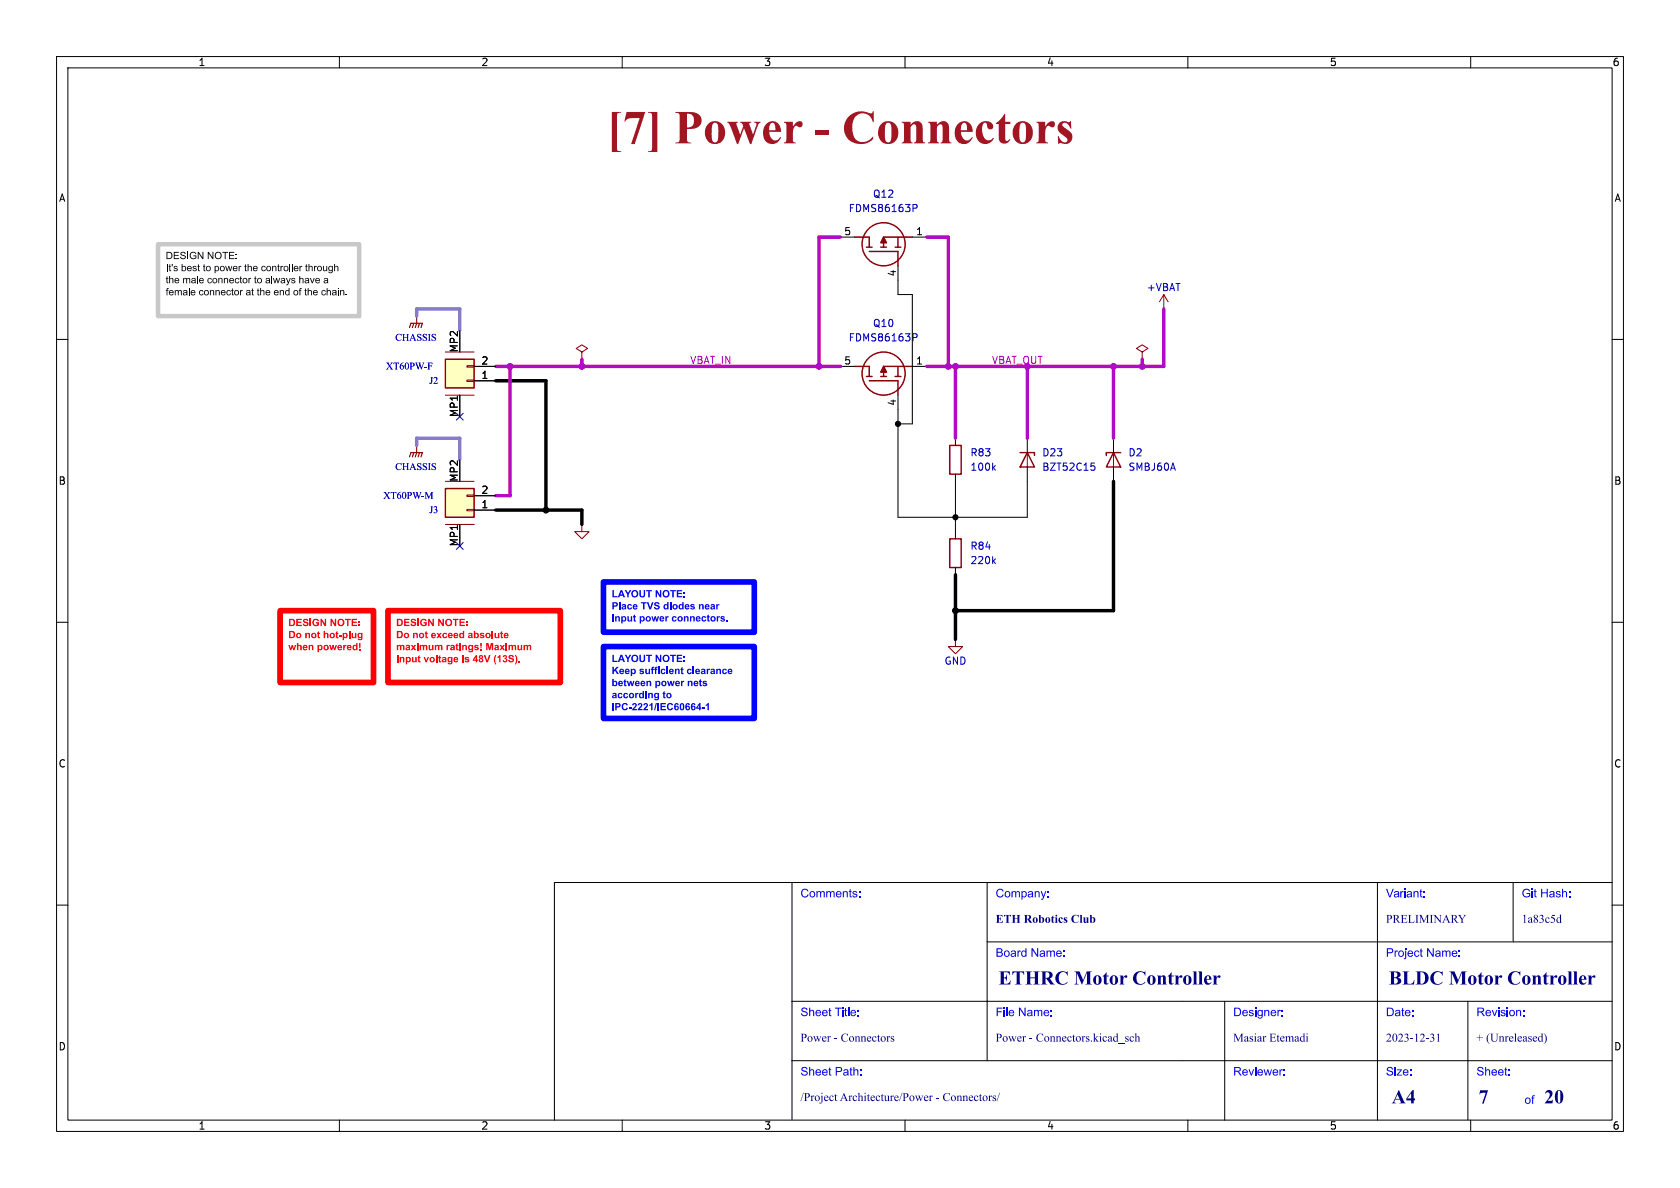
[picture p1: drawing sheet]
<svg xmlns="http://www.w3.org/2000/svg" width="297mm" height="210mm" viewBox="0 0 297 210" stroke-linecap="round" stroke-linejoin="round" font-family="sans-serif">
<g fill="none" stroke="#000" stroke-width=".18">
<path d="M10 10h277v190h-277zM12 12h273v186h-273zM60 10v2M110 10v2M160 10v2M210 10v2M260 10v2M10 60h2M285 60h2M10 110h2M285 110h2M140 156v42"/>
<path d="M174.5 156v31.5M243.5 156v42M267.5 156v10.5M285 156h-187v42M10 160h2M140 177h145M174.5 166.5h110.5M216.5 177v21M259.5 177v21M285 160h2M60 198v2M110 198v2"/>
<path d="M140 187.5h145M160 198v2M210 198v2M260 198v2"/>
</g>
<path d="M73.7 55.9v1.3M205.7 52.1l-.7 1.2M205.7 52.1l.8 1.2M205.7 52.1v2.5" fill="none" stroke="#840000" stroke-width=".18"/>
<path d="M72.4 57.9l.2-.7h2.1l-.3 .7M73.2 57.2l-.3 .7M73.7 57.2l-.3 .7M74.2 57.2l-.3 .7" fill="none" stroke="#840000" stroke-width=".2"/>
<path d="M78.7 63.5h5.1v5.1h-5.1z" fill="#ffffc2"/>
<path d="M73.7 78.7v1.3M78.7 69.9h5.1M78.7 62.2h5.1M82.5 67.2h1.3v.2h-1.3zM82.5 64.6h1.3v.3h-1.3zM201.9 62.2l1-.6-1-.6-1 .6 1 .6v1.3M102.9 92.7v1.3h1.2l-1.2 1.3-1.3-1.3h1.3M181.6 80v2.6M196.8 80v2.6" fill="none" stroke="#840000" stroke-width=".18"/>
<g fill="none" stroke="#840000" stroke-width=".25">
<path d="M78.7 63.5h5.1v5.1h-5.1zM151.1 64.8h2.6v1.7M153.2 66.5h1M153.7 67.3h5v2.6M155.7 66.5h1M158.2 66.5h1.1M158.7 64.8v1.7M161.3 64.8h-5.1v1.7M167.9 78.7h2v5.1h-2zM180.3 80h2.6v.5M181.6 80l1.3 2.6h-2.6zM196.8 80l1.3 2.6h-2.5z"/>
<path d="M198.1 80h-2.5v.5"/>
<circle cx="156.2" cy="66" r="3.8"/>
</g>
<g fill="none" stroke="#000" stroke-width=".18">
<path d="M81.3 58.4v3.8M81.3 69.9v3.8M83.8 67.3h3.8M83.8 64.8h3.8M148.6 64.8h2.5M158.7 69.9v2.5M161.3 64.8h2.5M168.9 77.5v1.2M181.6 77.5v2.5M196.8 77.5v2.5M201.9 63.5h.1M168.9 83.8v1.3"/>
<path d="M181.6 82.6v2.5M196.8 82.6v2.5"/>
</g>
<path d="M161.4 59h.5l.2 .2-.1 .4-.6 .1M175.6 82.6l.4 .5M176 82.3l-.5 .5M192.9 81.9h.6M193 82.3h.3l.3 .3-.1 .4-.5 .1" fill="none" stroke="#0000c2" stroke-width=".18"/>
<path d="M156.2 64.8l.5 1h-1z" fill="#840000" stroke="#840000" stroke-width=".25"/>
<path d="M72.4 80.8l.2-.8h2.1l-.3 .8M73.2 80l-.3 .8M73.7 80l-.3 .8M74.2 80l-.3 .8" fill="none" stroke="#840000" stroke-width=".2"/>
<path d="M78.7 86.4h5.1v5h-5.1z" fill="#ffffc2"/>
<path d="M102.9 62.2l1-.6-1-.6-1 .6 1 .6v1.3M78.7 92.7h5.1M78.7 85.1h5.1M82.5 90h1.3v.3h-1.3zM82.5 87.5h1.3v.3h-1.3zM168.9 113v1.3h1.3l-1.3 1.3-1.3-1.3h1.3" fill="none" stroke="#840000" stroke-width=".18"/>
<g fill="none" stroke="#840000" stroke-width=".25">
<path d="M151.1 41.9h2.6v1.8M153.2 43.7h1M153.7 44.5h5v2.5M155.7 43.7h1M158.2 43.7h1.1M158.7 41.9v1.8M161.3 41.9h-5.1v1.8M78.7 86.4h5.1v5h-5.1zM167.9 95.3h2v5h-2z"/>
<circle cx="156.2" cy="43.2" r="3.8"/>
</g>
<path d="M148.6 41.9h2.5M158.7 47v5.1h2.6v22.8h-2.6M161.3 41.9h2.5M102.9 63.5h.1M158.7 72.4v19h22.9v-6.3M81.3 81.3v3.8M81.3 92.7v3.8M83.8 90.2h3.8M83.8 87.6h3.8M168.9 85.1v10.2M168.9 100.3v1.3" fill="none" stroke="#000" stroke-width=".18"/>
<path d="M161.4 36.1h.5l.2 .3-.1 .3-.6 .1M175.6 99.2l.4 .4M176 98.8l-.5 .5" fill="none" stroke="#0000c2" stroke-width=".18"/>
<path d="M156.2 41.9l.5 1h-1z" fill="#840000" stroke="#840000" stroke-width=".25"/>
<path d="M148.6 41.9h-3.8v22.9M163.8 41.9h3.8v22.9M205.7 54.6v10.2h-41.9M87.6 64.8h61M90.2 64.8v22.8h-2.6M102.9 63.5v1.3M168.9 64.8v12.7M181.6 64.8v12.7M196.8 64.8v12.7M201.9 63.5v1.3" fill="none" stroke="#b10bc6" stroke-width=".61"/>
<path d="M87.6 67.3h8.9v22.9M87.6 90.2h15.3v2.5M196.8 85.1v22.9h-27.9M168.9 101.6v11.4" fill="none" stroke="#000" stroke-width=".61"/>
<path d="M73.7 55.9v-1.3h7.6v3.8M73.7 78.7v-1.2h7.6v3.8" fill="none" stroke="#8b67d5" stroke-width=".61"/>
<path d="M80.7 73.1l1.2 1.2M81.9 73.1l-1.2 1.2M80.7 95.9l1.2 1.2M81.9 95.9l-1.2 1.2" fill="none" stroke="#000084" stroke-width=".18"/>
<path d="M106.7 102.9h26.6v8.9h-26.6z" fill="none" stroke="#00f" stroke-width="1"/>
<g fill="#00f">
<path d="M108.3 104.3h.2v1.1h.7v.2h-.9z"/>
<path d="M109.7 104.3h.3l.5 1.3h-.3l-.1-.3h-.5l-.1 .3h-.3l.2-.5h.6l-.2-.5-.1 .5h-.3z"/>
<path d="M110.4 104.3h.3l.3 .5 .3-.5h.3l-.5 .8v.5h-.2v-.5z"/>
<path d="M111.8 104.5a.64 .64 0 0 1 1 .1 .64 .64 0 0 1-.4 .9 .64 .64 0 0 1-.8-.5h.3a.39 .39 0 0 0 .5 .4 .39 .39 0 0 0 .1-.6l-.3-.3a.37 .37 0 0 0-.3 .5h-.3z"/>
<path d="M113 104.3h.3v.7a.27 .27 0 0 0 .2 .4 .27 .27 0 0 0 .3-.4v-.7h.2v.9a.51 .51 0 0 1-.5 .4 .51 .51 0 0 1-.5-.4z"/>
<path d="M114.2 104.3h1v.2h-.3v1.1h-.3v-1.1h-.4z"/>
<path d="M115.9 104.3h.3l.5 .9v-.9h.2v1.3h-.2l-.6-.8v.8h-.2z"/>
<path d="M117.3 104.5a.64 .64 0 0 1 1 .1 .64 .64 0 0 1-.3 .9 .64 .64 0 0 1-.9-.5h.3a.39 .39 0 0 0 .5 .4 .39 .39 0 0 0 .2-.6l-.4-.3a.37 .37 0 0 0-.3 .5h-.3z"/>
<path d="M118.5 104.3h1v.2h-.4v1.1h-.2v-1.1h-.4z"/>
<path d="M119.6 104.3h1v.2h-.7v.3h.6v.2h-.6v.4h.7v.2h-1z"/>
<path d="M120.9 104.7h.2v.2h-.2z"/>
<path d="M120.9 105.3h.2v.3h-.2z"/>
<path d="M108.3 106.5h.4a.42 .42 0 0 1 .5 .1 .42 .42 0 0 1 0 .5l-.7 .1v.5h-.2v-.7h.6l.1-.2-.1-.1h-.4v.3h-.2z"/>
<path d="M109.4 106.5h.3v1.2h-.3z"/>
<path d="M113.3 106.5h1v.2h-.4v1h-.2v-1h-.4z"/>
<path d="M114.4 106.5h.2l.4 .9 .3-.9h.2l-.4 1.2h-.3z"/>
<path d="M115.7 106.6l.3-.2a.45 .45 0 0 1 .6 .4l-.6-.2-.1 .2 .1 .1a.47 .47 0 0 1 .6 .6 .47 .47 0 0 1-.8 .2l-.2-.4h.3a.24 .24 0 0 0 .2 .3 .24 .24 0 0 0 .2-.4 .45 .45 0 0 1-.5-.1 .45 .45 0 0 1-.1-.5z"/>
<path d="M117.4 106.9l.3-.1 .2 .1v-.4h.3v1.2h-.2v-.1l-.2 .1a.4 .4 0 0 1-.4-.1 .4 .4 0 0 1-.1-.4h.2l.1 .3a.23 .23 0 0 0 .3-.1 .23 .23 0 0 0 0-.3 .23 .23 0 0 0-.3 0l-.1 .1h-.2z"/>
<path d="M118.4 106.5h.3v.2h-.3z"/>
<path d="M120.1 106.9l.2-.1 .3 .1v-.4h.3v1.2h-.3v-.1l-.1 .1a.4 .4 0 0 1-.4-.1 .4 .4 0 0 1-.1-.4h.2v.3a.23 .23 0 0 0 .4-.1 .23 .23 0 0 0-.1-.3 .23 .23 0 0 0-.3 0v.1h-.2z"/>
<path d="M112 108.8l.3-.2v.3h.1v.2h-.1v.4l.2 .3h-.5v-.7h-.1z"/>
<path d="M125.1 108.8l.2-.2v.3h.2v.2h-.2v.4l.2 .3h-.4v-.7h-.2z"/>
</g>
<path d="M68.6 108h30.5v12.7h-30.5z" fill="none" stroke="#f00" stroke-width="1"/>
<g fill="#f00">
<path d="M70.2 109.4h.4a.64 .64 0 0 1 .6 .6 .64 .64 0 0 1-.6 .7h-.4v-.2h.2a.44 .44 0 0 0 .6-.5 .44 .44 0 0 0-.6-.4v.9h-.2z"/>
<path d="M71.4 109.4h1v.2h-.7v.3h.6v.2h-.6v.4h.7v.2h-1z"/>
<path d="M72.7 109.5l.3-.1a.45 .45 0 0 1 .6 .4l-.6-.2-.1 .1 .1 .1a.47 .47 0 0 1 .6 .6 .47 .47 0 0 1-.8 .2l-.2-.3 .2-.1a.25 .25 0 0 0 .3 .4 .24 .24 0 0 0 .1-.4 .45 .45 0 0 1-.5-.2 .45 .45 0 0 1 0-.5z"/>
<path d="M73.8 109.4h.3v1.3h-.3z"/>
<path d="M74.4 109.5l.7-.1 .3 .3-.2 .1a.41 .41 0 0 0-.6 0 .41 .41 0 0 0 0 .5 .41 .41 0 0 0 .5 .1l.1-.2h-.3v-.2h.6v.5a.69 .69 0 0 1-1 0 .69 .69 0 0 1-.1-1z"/>
<path d="M75.7 109.4h.2l.6 .9v-.9h.2v1.3h-.3l-.5-.9v.9h-.2z"/>
<path d="M77.5 109.4h.2l.5 .9v-.9h.3v1.3h-.3l-.5-.9v.9h-.2z"/>
<path d="M78.9 109.5a.64 .64 0 0 1 1 .1 .64 .64 0 0 1-.4 1 .64 .64 0 0 1-.8-.6h.3a.39 .39 0 0 0 .5 .5 .39 .39 0 0 0 .1-.7l-.3-.2a.37 .37 0 0 0-.3 .4h-.3z"/>
<path d="M80 109.4h1.1v.2h-.4v1.1h-.3v-1.1h-.4z"/>
<path d="M81.2 109.4h1v.2h-.7v.3h.6v.2h-.6v.4h.7v.2h-1z"/>
<path d="M82.4 109.7h.3v.3h-.3z"/>
<path d="M82.4 110.4h.3v.3h-.3z"/>
<path d="M70.2 111.5h.4a.64 .64 0 0 1 .6 .7 .64 .64 0 0 1-.6 .6h-.4v-.2h.2a.44 .44 0 0 0 .6-.4 .44 .44 0 0 0-.6-.5v.9h-.2z"/>
<path d="M75.2 111.7l.2-.1v.3h.2v.2h-.2v.4l.2 .3-.4-.1v-.6h-.1z"/>
<path d="M81.3 112l.3-.1 .2 .1v-.5h.3v1.3h-.3v-.1l-.1 .1a.4 .4 0 0 1-.4-.1 .4 .4 0 0 1-.1-.4h.2l.1 .2a.23 .23 0 0 0 .3 0 .23 .23 0 0 0 0-.3 .23 .23 0 0 0-.4 0v.1h-.2z"/>
<path d="M83.8 111.5h.2v.5a.42 .42 0 0 1 .6 .1 .42 .42 0 0 1 0 .5 .42 .42 0 0 1-.6 .1v.1h-.2v-.5h.2l.1 .2a.23 .23 0 0 0 .3 0 .23 .23 0 0 0 0-.3 .23 .23 0 0 0-.4 0v.1h-.2z"/>
<path d="M86.9 111.5h.3v1.3h-.3z"/>
<path d="M88.5 111.7l.3-.1v.3h.1v.2h-.1v.4l.2 .3-.4-.1-.1-.6h-.1z"/>
<path d="M80.6 113.8l.3-.1v.3h.2v.2h-.2v.4l.2 .3-.4-.1-.1-.6h-.1z"/>
<path d="M84.9 113.7h.3l-.1 .9h-.1z"/>
<path d="M86 113.7h.3l.3 .8 .2-.8h.4v1.2h-.3v-1l-.2 1h-.3l-.2-1v1h-.2z"/>
<path d="M70.2 116.2h.2v.9h-.2z"/>
<path d="M70.7 116.2h.2v.1l.2-.2 .3 .1 .1 .9h-.3v-.7l-.1-.1-.2 .1v.7h-.2z"/>
<path d="M71.7 116.2h.3v.1a.42 .42 0 0 1 .5 0 .42 .42 0 0 1 0 .6 .42 .42 0 0 1-.5 .1v.4h-.3v-.8h.3a.24 .24 0 0 0 .2 .3 .24 .24 0 0 0 .2-.4l-.1-.2a.21 .21 0 0 0-.3 .1 .21 .21 0 0 0 0 .2h-.3z"/>
<path d="M72.8 116.2h.3v.6l.1 .1 .2-.1v-.6h.3v.9h-.3v-.2l-.2 .2-.3-.1z"/>
<path d="M73.9 116l.3-.2v.4h.1v.1h-.1v.4l.2 .4-.5-.1v-.7h-.1z"/>
<path d="M74.9 116.2h.2l.3 .6 .2-.6h.2l-.3 .9h-.3z"/>
<path d="M76.1 116.2a.48 .48 0 0 1 .7 .2 .48 .48 0 0 1-.3 .7 .48 .48 0 0 1-.6-.5h.3a.24 .24 0 0 0 .3 .2 .24 .24 0 0 0 .1-.4 .24 .24 0 0 0-.4 .1l-.3 .1z"/>
<path d="M77.1 115.8h.2v1.3h-.2z"/>
<path d="M77.6 116l.2-.2v.4h.2v.1h-.2v.4l.2 .4-.4-.1v-.7h-.1z"/>
<path d="M78.2 116.2l.3-.1 .3 .1 .2 .9-.8-.1-.1-.2 .4 .1 .2-.2-.6 .1 .1-.2 .5-.1-.1-.2-.5 .1z"/>
<path d="M79.2 116.2a.35 .35 0 0 1 .6 .1v-.1h.2v.8a.44 .44 0 0 1-.4 .4 .44 .44 0 0 1-.5-.3l.4 .2 .2-.1v-.3l-.2 .2-.3-.2-.1-.3h.2a.25 .25 0 0 0 .4 .2 .25 .25 0 0 0 .1-.4 .25 .25 0 0 0-.4 0l-.1 .2h-.2z"/>
<path d="M80.3 116.3a.44 .44 0 0 1 .5-.1 .44 .44 0 0 1 .2 .5h-.6l.2 .2 .4-.1a.44 .44 0 0 1-.6 .3 .44 .44 0 0 1-.2-.6h.6l-.2-.2-.2 .2h-.2z"/>
<path d="M81.7 116.2h.3v.9h-.3z"/>
<path d="M82.2 116.2l.5-.1 .2 .3-.4-.1v.1a.36 .36 0 0 1 .4 .2 .36 .36 0 0 1 0 .4l-.5 .1-.3-.3 .5 .1 .1-.1-.1-.1a.37 .37 0 0 1-.4-.3z"/>
<path d="M84.1 115.8h.2v.8h.2l-.2 .5h-.2v-.3h-.5v-.2h.5v-.4l-.3 .4h-.2z"/>
<path d="M84.7 115.9a.35 .35 0 0 1 .6-.1 .35 .35 0 0 1-.1 .6 .4 .4 0 0 1 0 .7 .4 .4 0 0 1-.6-.4h.3a.18 .18 0 0 0 .2 .1 .18 .18 0 0 0 .1-.3 .18 .18 0 0 0-.3 .1l-.3 .1 .2-.3-.1-.3h.2a.15 .15 0 0 0 .2 .2 .15 .15 0 0 0 0-.3 .15 .15 0 0 0-.2 .1h-.2z"/>
<path d="M85.5 115.8h.3l.3 .9 .3-.9h.3l-.4 1.3h-.3z"/>
<path d="M87.6 115.8h.1l-.2 .8 .2 .8h-.1l-.3-.7v-.4z"/>
<path d="M87.9 116.1l.4-.3h.2v1.3h-.2v-.9l-.4 .1z"/>
<path d="M89 115.9a.35 .35 0 0 1 .5 0 .35 .35 0 0 1 0 .5 .4 .4 0 0 1 0 .7 .4 .4 0 0 1-.6-.4h.2a.2 .2 0 0 0 .3 .1 .2 .2 0 0 0 .1-.2 .2 .2 0 0 0-.3-.1v-.2a.16 .16 0 0 0 .2-.1 .16 .16 0 0 0-.1-.2 .16 .16 0 0 0-.2 .2l-.2-.1z"/>
<path d="M90 115.9l.3-.1a.45 .45 0 0 1 .5 .4l-.5-.2-.2 .1 .2 .1a.47 .47 0 0 1 .6 .6 .47 .47 0 0 1-.8 .2l-.3-.3 .3-.1a.25 .25 0 0 0 .3 .4 .24 .24 0 0 0 .1-.4 .45 .45 0 0 1-.5-.2 .45 .45 0 0 1 0-.5z"/>
<path d="M91 115.8h.2l.3 .7-.1 .5-.2 .4h-.2l.2-.8z"/>
<path d="M91.7 116.8h.2v.3h-.2z"/>
</g>
<path d="M49.5 108h16.5v12.7h-16.5z" fill="none" stroke="#f00" stroke-width="1"/>
<g fill="#f00">
<path d="M51.1 109.4h.5a.64 .64 0 0 1 .6 .6 .64 .64 0 0 1-.6 .7h-.5v-.2h.3a.44 .44 0 0 0 .5-.5 .44 .44 0 0 0-.5-.4v.9h-.3z"/>
<path d="M52.4 109.4h.9v.2h-.6v.3h.6v.2h-.6v.4h.7v.2h-1z"/>
<path d="M53.7 109.5l.2-.1a.45 .45 0 0 1 .6 .4l-.6-.2-.1 .1 .2 .1a.47 .47 0 0 1 .5 .6 .47 .47 0 0 1-.8 .2l-.2-.3 .3-.1a.24 .24 0 0 0 .2 .4 .24 .24 0 0 0 .2-.4 .45 .45 0 0 1-.5-.2 .45 .45 0 0 1 0-.5z"/>
<path d="M54.8 109.4h.2v1.3h-.2z"/>
<path d="M55.4 109.5l.7-.1 .3 .3-.3 .1a.41 .41 0 0 0-.5 0 .41 .41 0 0 0-.1 .5 .41 .41 0 0 0 .6 .1v-.2h-.2v-.2h.5v.5a.69 .69 0 0 1-1 0 .69 .69 0 0 1 0-1z"/>
<path d="M56.6 109.4h.3l.5 .9v-.9h.3v1.3h-.3l-.5-.9v.9h-.3z"/>
<path d="M58.4 109.4h.3l.5 .9v-.9h.2v1.3h-.2l-.5-.9v.9h-.3z"/>
<path d="M59.8 109.5a.64 .64 0 0 1 1 .1 .64 .64 0 0 1-.3 1 .64 .64 0 0 1-.9-.6h.3a.39 .39 0 0 0 .5 .5 .39 .39 0 0 0 .2-.7l-.3-.2a.37 .37 0 0 0-.4 .4h-.3z"/>
<path d="M61 109.4h1v.2h-.4v1.1h-.2v-1.1h-.4z"/>
<path d="M62.2 109.4h.9v.2h-.7v.3h.7v.2h-.7v.4h.7v.2h-.9z"/>
<path d="M63.4 109.7h.2v.3h-.2z"/>
<path d="M63.4 110.4h.2v.3h-.2z"/>
<path d="M51.1 111.5h.5a.64 .64 0 0 1 .6 .7 .64 .64 0 0 1-.6 .6h-.5v-.2h.3a.44 .44 0 0 0 .5-.4 .44 .44 0 0 0-.5-.5v.9h-.3z"/>
<path d="M56.2 111.7l.2-.1v.3h.2v.2h-.2v.4l.2 .3-.4-.1v-.6h-.2z"/>
<path d="M57.2 111.5h.3v.5l.3-.1 .2 .1 .1 .8h-.3v-.7a.21 .21 0 0 0-.3 0 .21 .21 0 0 0 0 .2v.5h-.3z"/>
<path d="M59.4 111.7l.3-.1v.3h.1v.2h-.1v.4l.1 .3-.4-.1v-.6h-.1z"/>
<path d="M61.7 111.5h.2v1.3h-.2z"/>
<path d="M52.5 113.7h.2v.4l.3-.1 .3 .1v.8h-.2l-.1-.7a.21 .21 0 0 0-.2 0 .21 .21 0 0 0-.1 .3v.4h-.2z"/>
<path d="M62.4 114.1l.3-.1 .3 .1v-.4h.2v1.2h-.2v-.1l-.1 .1a.4 .4 0 0 1-.5 0 .4 .4 0 0 1-.1-.4h.3v.2a.23 .23 0 0 0 .3-.1 .23 .23 0 0 0 0-.3 .23 .23 0 0 0-.3 0v.2h-.3z"/>
<path d="M63.5 113.7h.2v.9h-.2z"/>
</g>
<path d="M27.9 43.2h35.6v12.7h-35.6z" fill="none" stroke="#c8c8c8" stroke-width=".8"/>
<g fill="#000">
<path d="M29.5 51l.3-.1-.2 .2 .2 .3h-.2v.8h-.2v-.8h-.1zM29.5 46.7h.1v1.2h-.1zM29.4 48.9l.2-.1v.3h.2v.2h-.2v.5l.2 .3a.23 .23 0 0 1-.3-.1 .23 .23 0 0 1-.1-.2v-.5h-.1zM29.9 48.8h.2v.5l.2-.2 .3 .2 .1 .8h-.2v-.7l-.2-.1-.2 .1v.7h-.2zM29.4 44.5h.5a.64 .64 0 0 1 .6 .7 .64 .64 0 0 1-.6 .6h-.5v-.1h.5a.49 .49 0 0 0 .4-.5 .49 .49 0 0 0-.4-.5h-.3v1h-.2zM29.9 46.8l.2-.1v.3h.1v.1h-.1v.6l.2 .2a.23 .23 0 0 1-.3 0 .23 .23 0 0 1-.1-.2v-.6h-.1zM30.4 46.7h.1v.4h-.1zM30.7 44.5h.9v.2h-.7v.4h.7v.1h-.7v.5h.8v.1h-1zM32 44.6h.6l.2 .2-.1 .1a.27 .27 0 0 0-.4-.3 .27 .27 0 0 0-.2 .4l.3 .1a.43 .43 0 0 1 .4 .5 .43 .43 0 0 1-.7 .2l-.3-.3 .2-.1a.33 .33 0 0 0 .3 .3 .33 .33 0 0 0 .4-.3l-.7-.3zM32.1 46.7h.2v.4a.42 .42 0 0 1 .6 .4 .42 .42 0 0 1-.6 .3v.1h-.2v-.4h.2a.29 .29 0 0 0 .3 .3 .29 .29 0 0 0 .1-.5l-.2-.2-.2 .4h-.2zM33.1 44.5h.2v1.3h-.2zM33.4 50.9h.1v1.3h-.1z"/>
<path d="M33.7 44.7l.6-.2 .3 .2 .1 .2h-.2a.49 .49 0 0 0-.7-.1 .49 .49 0 0 0 0 .7 .49 .49 0 0 0 .7 .1v-.3h-.3v-.1h.5v.4a.69 .69 0 0 1-1 .1 .69 .69 0 0 1 0-1zM34.8 48.8h.2v1.3h-.2zM35 44.5h.1l.7 1v-1h.2v1.3h-.2l-.7-1v1h-.1zM35 46.8l.2-.1v.3h.1v.1h-.1v.6l.1 .2a.23 .23 0 0 1-.2 0 .23 .23 0 0 1-.1-.2v-.6h-.1zM36 46.8l.2-.1v.3h.1v.1h-.1v.6l.1 .2a.23 .23 0 0 1-.2 0 .23 .23 0 0 1-.1-.2v-.6h-.1zM36.7 44.5h.2l.7 1v-1h.1v1.3h-.1l-.7-1v1h-.2zM38.1 44.7a.63 .63 0 0 1 1 .1 .63 .63 0 0 1-.3 .9 .63 .63 0 0 1-.8-.5h.1a.47 .47 0 0 0 .7 .4 .47 .47 0 0 0 .1-.8l-.5-.1-.2 .2-.1 .3h-.1zM39.3 44.5h1v.2h-.4v1.1h-.2v-1.1h-.4zM40.5 44.5h.9v.2h-.7v.4h.7v.1h-.7v.5h.7v.1h-.9zM41 51.1l.1-.1v.3h.2v.1h-.2v.5l.2 .3a.23 .23 0 0 1-.2 0 .23 .23 0 0 1-.1-.3v-.5h-.1zM41.7 44.9h.2v.2h-.2zM41.7 45.6h.2v.2h-.2z"/>
<path d="M42.5 48.9l.1-.1v.3h.2v.2h-.2v.5l.2 .3a.23 .23 0 0 1-.3-.1 .23 .23 0 0 1 0-.2v-.5h-.1zM43.3 46.8l.2-.1v.3h.1v.1h-.1v.6l.1 .2a.23 .23 0 0 1-.2 0 .23 .23 0 0 1-.1-.2v-.6h-.1zM43.8 46.7h.1v.4l.3-.1 .3 .1v.8h-.1v-.6l-.2-.2-.2 .2-.1 .6h-.1zM44.5 51.1l.2-.1v.3h.2v.1h-.2v.5l.2 .3a.23 .23 0 0 1-.3 0 .23 .23 0 0 1-.1-.3v-.5h-.1zM45 48.9l.2-.1v.3h.2v.2h-.2v.5l.2 .3a.23 .23 0 0 1-.3-.1 .23 .23 0 0 1-.1-.2v-.5h-.1zM45.5 51.1l.2-.1v.3h.1v.1h-.1v.5l.2 .3a.23 .23 0 0 1-.3 0 .23 .23 0 0 1-.1-.3v-.5h-.1zM46 50.9h.2v.5l.2-.1 .3 .1v.8h-.1v-.7l-.2-.1-.2 .1v.7h-.2zM48 48.8h.1v1.3h-.1zM49.1 46.8l.2-.1v.3h.1v.1h-.1v.6l.2 .2a.23 .23 0 0 1-.3 0 .23 .23 0 0 1-.1-.2v-.6h-.1zM51.2 46.7h.1v1.2h-.1zM50.5 51.4l.3-.1 .2 .1v-.5h.2v1.3h-.2v-.1l-.1 .1h-.3l-.2-.4 .1-.1a.29 .29 0 0 0 .4 .4 .29 .29 0 0 0 .1-.5l-.3-.2-.2 .3h-.1zM51.6 46.7h.1v1.2h-.1z"/>
<path d="M52.9 48.8h.2v.5l.2-.2 .3 .2 .1 .8h-.2v-.7l-.2-.1-.2 .1v.7h-.2zM53 51l.4-.1-.3 .2 .2 .3h-.2v.8h-.2v-.8h-.1zM53.9 51.1l.2-.1v.3h.1v.1h-.1v.5l.2 .3a.23 .23 0 0 1-.3 0 .23 .23 0 0 1-.1-.3v-.5h-.1zM54.1 46.8l.1-.1v.3h.2v.1h-.2v.6l.2 .2a.23 .23 0 0 1-.3 0 .23 .23 0 0 1 0-.2v-.6h-.1zM54.4 50.9h.1v.5l.3-.1 .3 .1v.8h-.1v-.7l-.2-.1-.2 .1-.1 .7h-.1zM54.5 46.7h.2v.4l.3-.1 .3 .1v.8h-.2v-.6l-.2-.2-.2 .2v.6h-.2zM57.8 50.9h.1v.5l.3-.1 .3 .1v.8h-.2v-.7l-.1-.1-.3 .1v.7h-.1zM59.1 46.7h.1v.4l.3-.1 .3 .1v.8h-.1v-.6l-.2-.2-.2 .2-.1 .6h-.1zM59.7 50.9h.2v.2h-.2z"/>
</g>
<path d="M106.7 114.3h26.6v12.7h-26.6z" fill="none" stroke="#00f" stroke-width="1"/>
<g fill="#00f">
<path d="M108.3 115.8h.2v1h.7v.2h-.9z"/>
<path d="M109.7 115.7h.3l.5 1.3h-.3l-.1-.3h-.5l-.1 .3h-.3l.2-.5h.6l-.2-.5-.1 .5h-.3z"/>
<path d="M110.4 115.7h.3l.3 .6 .3-.6h.3l-.5 .8v.5h-.2v-.5z"/>
<path d="M111.8 115.9a.64 .64 0 0 1 1 .1 .64 .64 0 0 1-.4 .9 .64 .64 0 0 1-.8-.5h.3a.39 .39 0 0 0 .5 .4 .39 .39 0 0 0 .1-.6l-.3-.3a.37 .37 0 0 0-.3 .5h-.3z"/>
<path d="M113 115.7h.3v.7a.27 .27 0 0 0 .2 .4 .27 .27 0 0 0 .3-.3v-.8h.2v.9a.51 .51 0 0 1-.5 .5 .51 .51 0 0 1-.5-.5z"/>
<path d="M114.2 115.7h1v.3h-.3v1h-.3v-1h-.4z"/>
<path d="M115.9 115.7h.3l.5 .9v-.9h.2v1.3h-.2l-.6-.8v.8h-.2z"/>
<path d="M117.3 115.9a.64 .64 0 0 1 1 .1 .64 .64 0 0 1-.3 .9 .64 .64 0 0 1-.9-.5h.3a.39 .39 0 0 0 .5 .4 .39 .39 0 0 0 .2-.6l-.4-.3a.37 .37 0 0 0-.3 .5h-.3z"/>
<path d="M118.5 115.7h1v.3h-.4v1h-.2v-1h-.4z"/>
<path d="M119.6 115.7h1v.3h-.7v.2h.6v.3h-.6v.3h.7v.2h-1z"/>
<path d="M120.9 116.1h.2v.2h-.2z"/>
<path d="M120.9 116.8h.2v.2h-.2z"/>
<path d="M108.3 117.9h.2v.5l.5-.5h.4l-.5 .5 .5 .8h-.3l-.4-.6-.2 .2v.4h-.2z"/>
<path d="M115.3 117.9h.4v.2h-.2l-.1 .1h.2v.2h-.2v.8h-.2v-.8h-.1z"/>
<path d="M115.9 117.9h.4l-.1 .2h-.2v.1h.2v.2h-.2v.8h-.2v-.8h-.1z"/>
<path d="M116.4 117.9h.2v.2h-.2z"/>
<path d="M117.8 117.9h.3v.2h-.3z"/>
<path d="M120.4 118.1l.3-.2v.3h.1v.2h-.1v.4l.1 .3h-.4v-.7h-.1z"/>
<path d="M122.5 117.9h.2v1.3h-.2z"/>
<path d="M108.2 120h.3v.5a.42 .42 0 0 1 .6 0 .42 .42 0 0 1-.1 .6 .42 .42 0 0 1-.5 .1v.1h-.3v-.5h.3v.2a.23 .23 0 0 0 .3 0 .23 .23 0 0 0 0-.3 .23 .23 0 0 0-.3-.1v.2h-.3z"/>
<path d="M110.3 120.2l.3-.2v.4h.2v.2h-.2v.3l.2 .4-.4-.1-.1-.6h-.1z"/>
<path d="M123.7 120.2l.2-.2v.4h.2v.2h-.2v.3l.2 .4-.4-.1v-.6h-.1z"/>
<path d="M113.1 122.6l.2-.1 .3 .1v-.5h.2v1.3h-.2v-.1l-.1 .1a.4 .4 0 0 1-.4-.1 .4 .4 0 0 1-.2-.4h.3v.3a.23 .23 0 0 0 .3-.1 .23 .23 0 0 0 0-.3 .23 .23 0 0 0-.3 0v.1h-.3z"/>
<path d="M117.3 122.3l.2-.1v.3h.2v.2h-.2v.4l.2 .3-.4-.1v-.6h-.2z"/>
<path d="M108.3 124.3h.2v1.3h-.2z"/>
<path d="M108.8 124.3h.4a.42 .42 0 0 1 .5 .1 .42 .42 0 0 1 0 .5l-.7 .2v.5h-.2v-.7l.6-.1 .1-.1-.1-.2h-.4v.4h-.2z"/>
<path d="M110.1 124.4l.2-.1a.53 .53 0 0 1 .7 .3l-.3 .1v-.2a.39 .39 0 0 0-.5 .4 .39 .39 0 0 0 .4 .4l.2-.2 .2 .1a.62 .62 0 0 1-1 .2 .62 .62 0 0 1 .1-1z"/>
<path d="M111.2 125h.5v.2h-.5z"/>
<path d="M111.8 124.4a.44 .44 0 0 1 .7 .1 .44 .44 0 0 1-.2 .6l-.2 .2h.5v.3h-.9l.3-.5a.51 .51 0 0 0 .3-.5l-.2-.1-.1 .2h-.2z"/>
<path d="M112.8 124.4a.44 .44 0 0 1 .7 .1 .44 .44 0 0 1-.2 .6l-.2 .2h.5v.3h-.9l.2-.5a.51 .51 0 0 0 .4-.5l-.2-.1-.1 .2h-.3z"/>
<path d="M113.8 124.4a.44 .44 0 0 1 .7 .1 .44 .44 0 0 1-.2 .6l-.2 .2h.5v.3h-.9l.2-.5a.51 .51 0 0 0 .4-.5l-.2-.1-.1 .2h-.3z"/>
<path d="M114.8 124.6l.4-.3h.1v1.3h-.2v-1l-.3 .2z"/>
<path d="M115.9 124.3h.2l-.3 1.3h-.2z"/>
<path d="M116.3 124.3h.2v1.3h-.2z"/>
<path d="M116.8 124.3h.9v.2h-.7v.3h.6v.2h-.6v.3h.7v.3h-.9z"/>
<path d="M118.1 124.4l.2-.1a.53 .53 0 0 1 .7 .3l-.3 .1-.1-.2a.39 .39 0 0 0-.4 .4 .39 .39 0 0 0 .4 .4l.2-.2 .2 .1a.62 .62 0 0 1-1 .2 .62 .62 0 0 1 .1-1z"/>
<path d="M119.4 124.4l.4-.1 .2 .3-.4-.1-.2 .4a.41 .41 0 0 1 .6 .3 .41 .41 0 0 1-.4 .4 .41 .41 0 0 1-.4-.5h.2a.21 .21 0 0 0 .2 .3 .21 .21 0 0 0 .3-.2 .21 .21 0 0 0-.2-.3h-.2l-.1 .2h-.2v-.4z"/>
<path d="M120.3 124.4l.1-.1a.52 .52 0 0 1 .5 .2 .52 .52 0 0 1 .1 .6 .44 .44 0 0 1-.5 .5 .44 .44 0 0 1-.3-.7h.2l.2 .5a.67 .67 0 0 0 0-.9h-.1l-.1 .4h-.2z"/>
<path d="M121.3 124.4l.4-.1 .3 .3-.5-.1-.1 .4a.41 .41 0 0 1 .6 .3 .41 .41 0 0 1-.4 .4 .41 .41 0 0 1-.4-.5h.2a.21 .21 0 0 0 .2 .3 .21 .21 0 0 0 .2-.2 .21 .21 0 0 0-.1-.3h-.2l-.1 .2h-.2v-.4z"/>
<path d="M122.3 124.4l.4-.1 .3 .3-.5-.1-.1 .4a.41 .41 0 0 1 .6 .3 .41 .41 0 0 1-.5 .4 .41 .41 0 0 1-.4-.5h.3a.21 .21 0 0 0 .2 .3 .21 .21 0 0 0 .2-.2 .21 .21 0 0 0-.1-.3h-.2l-.1 .2h-.3l.1-.4z"/>
<path d="M123.6 124.3h.2v.8h.2l-.2 .5h-.2v-.3h-.5v-.2h.5v-.4l-.3 .4h-.2z"/>
<path d="M124.1 125h.5v.2h-.5z"/>
<path d="M124.8 124.6l.3-.3h.2v1.3h-.2v-1l-.3 .2z"/>
</g>
<path d="M81.3 58.4v3.8M81.3 69.9v3.8M83.8 67.3h3.8M83.8 64.8h3.8M81.3 81.3v3.8M81.3 92.7v3.8M83.8 90.2h3.8M83.8 87.6h3.8" fill="none" stroke="#000" stroke-width=".18"/>
<g fill="#b10bc6" stroke="#b10bc6" stroke-width=".18">
<circle cx="196.9" cy="64.8" r=".52"/>
<circle cx="201.9" cy="64.8" r=".52"/>
<circle cx="168.9" cy="64.8" r=".52"/>
<circle cx="181.6" cy="64.8" r=".52"/>
<circle cx="167.6" cy="64.8" r=".52"/>
<circle cx="144.8" cy="64.8" r=".52"/>
<circle cx="102.9" cy="64.8" r=".52"/>
<circle cx="90.2" cy="64.8" r=".52"/>
</g>
<g fill="#000" stroke="#000" stroke-width=".18">
<circle cx="158.7" cy="74.9" r=".46"/>
<circle cx="96.5" cy="90.2" r=".52"/>
<circle cx="168.9" cy="91.4" r=".46"/>
<circle cx="168.9" cy="108" r=".52"/>
</g>
<text font-size="8.4" fill="#a21622" x="107.3" y="27.5">[7] Power- Connectors</text>
<g font-size="3.5" fill="#00007f">
<text x="176.5" y="174.9">ETHRC Motor Controller</text>
<text x="245.5" y="174.9">BLDC Motor Controller</text>
<text x="246" y="195.9">A4</text>
<text x="261.4" y="196">7</text>
<text x="273" y="196">20</text>
</g>
<g font-size="2.1" fill="#00f">
<text x="141.5" y="159.2">Comments:</text>
<text x="176" y="159.2">Company:</text>
<text x="245" y="159.2">Variant:</text>
<text x="269" y="159.2">Git Hash:</text>
<text x="176" y="169.7">Board Name:</text>
<text x="245" y="169.7">Project Name:</text>
<text x="141.5" y="180.2">Sheet Title:</text>
<text x="176" y="180.2">File Name:</text>
<text x="218" y="180.2">Designer:</text>
<text x="245" y="180.2">Date:</text>
<text x="261" y="180.2">Revision:</text>
<text x="141.5" y="190.7">Sheet Path:</text>
<text x="218" y="190.7">Reviewer:</text>
<text x="245" y="190.7">Size:</text>
<text x="261" y="190.7">Sheet:</text>
<text x="269.5" y="195.7">of</text>
</g>
<g font-size="2.1" fill="#00007f">
<text x="176" y="163.7">ETH RoboticsClub</text>
<text x="245" y="163.7">PRELIMINARY</text>
<text x="269" y="163.7">1a83c5d</text>
<text x="141.5" y="184.7">Power- Connectors</text>
<text x="176" y="184.7">Power- Connectors.kicad_sch</text>
<text x="218" y="184.7">MasiarEtemadi</text>
<text x="245" y="184.7">2023-12-31</text>
<text x="261" y="184.7">+ (Unreleased)</text>
<text x="141.5" y="195.2">/ProjectArchitecture/Power- Connectors/</text>
</g>
<g font-size="1.8">
<text x="35" y="11.9">1</text>
<text x="85" y="11.9">2</text>
<text x="135" y="11.9">3</text>
<text x="185" y="11.9">4</text>
<text x="235" y="11.9">5</text>
<text x="285" y="11.9">6</text>
<text x="10.3" y="35.9">A</text>
<text x="285.3" y="35.9">A</text>
<text x="149.2" y="41.7">5</text>
<text x="161.9" y="41.7">1</text>
<text x="29.3" y="48.7">It's best to power the controller through</text>
<text x="29.3" y="50.8">the male connector to always have a</text>
<text x="29.3" y="52.9">female connector at the end of the chain.</text>
<text x="158.5" y="49" transform="rotate(-90 158.5 49)">4</text>
<text x="81" y="62.4" transform="rotate(-90 81 62.4)">MP2</text>
<text x="85" y="64.5">2</text>
<text x="149.2" y="64.5">5</text>
<text x="161.9" y="64.5">1</text>
<text x="85" y="67.1">1</text>
<text x="158.5" y="71.8" transform="rotate(-90 158.5 71.8)">4</text>
<text x="81" y="73.8" transform="rotate(-90 81 73.8)">MP1</text>
<text x="10.3" y="85.9">B</text>
<text x="81" y="85.3" transform="rotate(-90 81 85.3)">MP2</text>
<text x="85" y="89.9">1</text>
<text x="85" y="87.4">2</text>
<text x="285.3" y="85.9">B</text>
<text x="81" y="96.7" transform="rotate(-90 81 96.7)">MP1</text>
<text x="10.3" y="135.9">C</text>
<text x="285.3" y="135.9">C</text>
<text x="10.3" y="185.9">D</text>
<text x="285.3" y="185.9">D</text>
<text x="35" y="199.9">1</text>
<text x="85" y="199.9">2</text>
<text x="135" y="199.9">3</text>
<text x="185" y="199.9">4</text>
<text x="235" y="199.9">5</text>
<text x="285" y="199.9">6</text>
</g>
<g font-size="1.8" fill="#0000c2">
<text x="154.2" y="35.2">Q12</text>
<text x="149.9" y="37.7">FDMS86163P</text>
<text x="202.6" y="51.7">+VBAT</text>
<text x="154.2" y="58">Q10</text>
<text x="68.2" y="65.8">XT60PW-F</text>
<text x="69.9" y="60.7">CHASSIS</text>
<text x="149.9" y="60.6">FDMS86163P</text>
<text x="75.9" y="68.3">J2</text>
<text x="69.9" y="83.5">CHASSIS</text>
<text x="171.5" y="80.9">R83</text>
<text x="171.5" y="83.4">100k</text>
<text x="184.2" y="83.4">BZT52C15</text>
<text x="184.2" y="80.9">D23</text>
<text x="199.4" y="80.9">D2</text>
<text x="199.4" y="83.4">SMBJ60A</text>
<text x="67.7" y="88.6">XT60PW-M</text>
<text x="75.9" y="91.2">J3</text>
<text x="171.5" y="97.4">R84</text>
<text x="171.5" y="99.9">220k</text>
<text x="166.9" y="117.7">GND</text>
</g>
<g font-size="1.8" fill="#b10bc6">
<text x="121.9" y="64.4">VBAT_IN</text>
<text x="175.3" y="64.4">VBAT_OUT</text>
</g>
<g font-size="1.8" fill="#f00">
<text x="51" y="113.5">Do not hot-plug</text>
<text x="70" y="113.5">Do not exceed absolute</text>
<text x="51" y="115.7">when powered!</text>
<text x="70" y="115.7">maximum ratings! Maximum</text>
</g>
<g font-size="1.8" fill="#00f">
<text x="108.1" y="108.4">Place TVS diodes near</text>
<text x="108.1" y="110.6">input power connectors.</text>
<text x="108.1" y="119.9">Keep sufficient clearance</text>
<text x="108.1" y="122">between power nets</text>
<text x="108.1" y="124.1">according to</text>
</g>
</svg>
